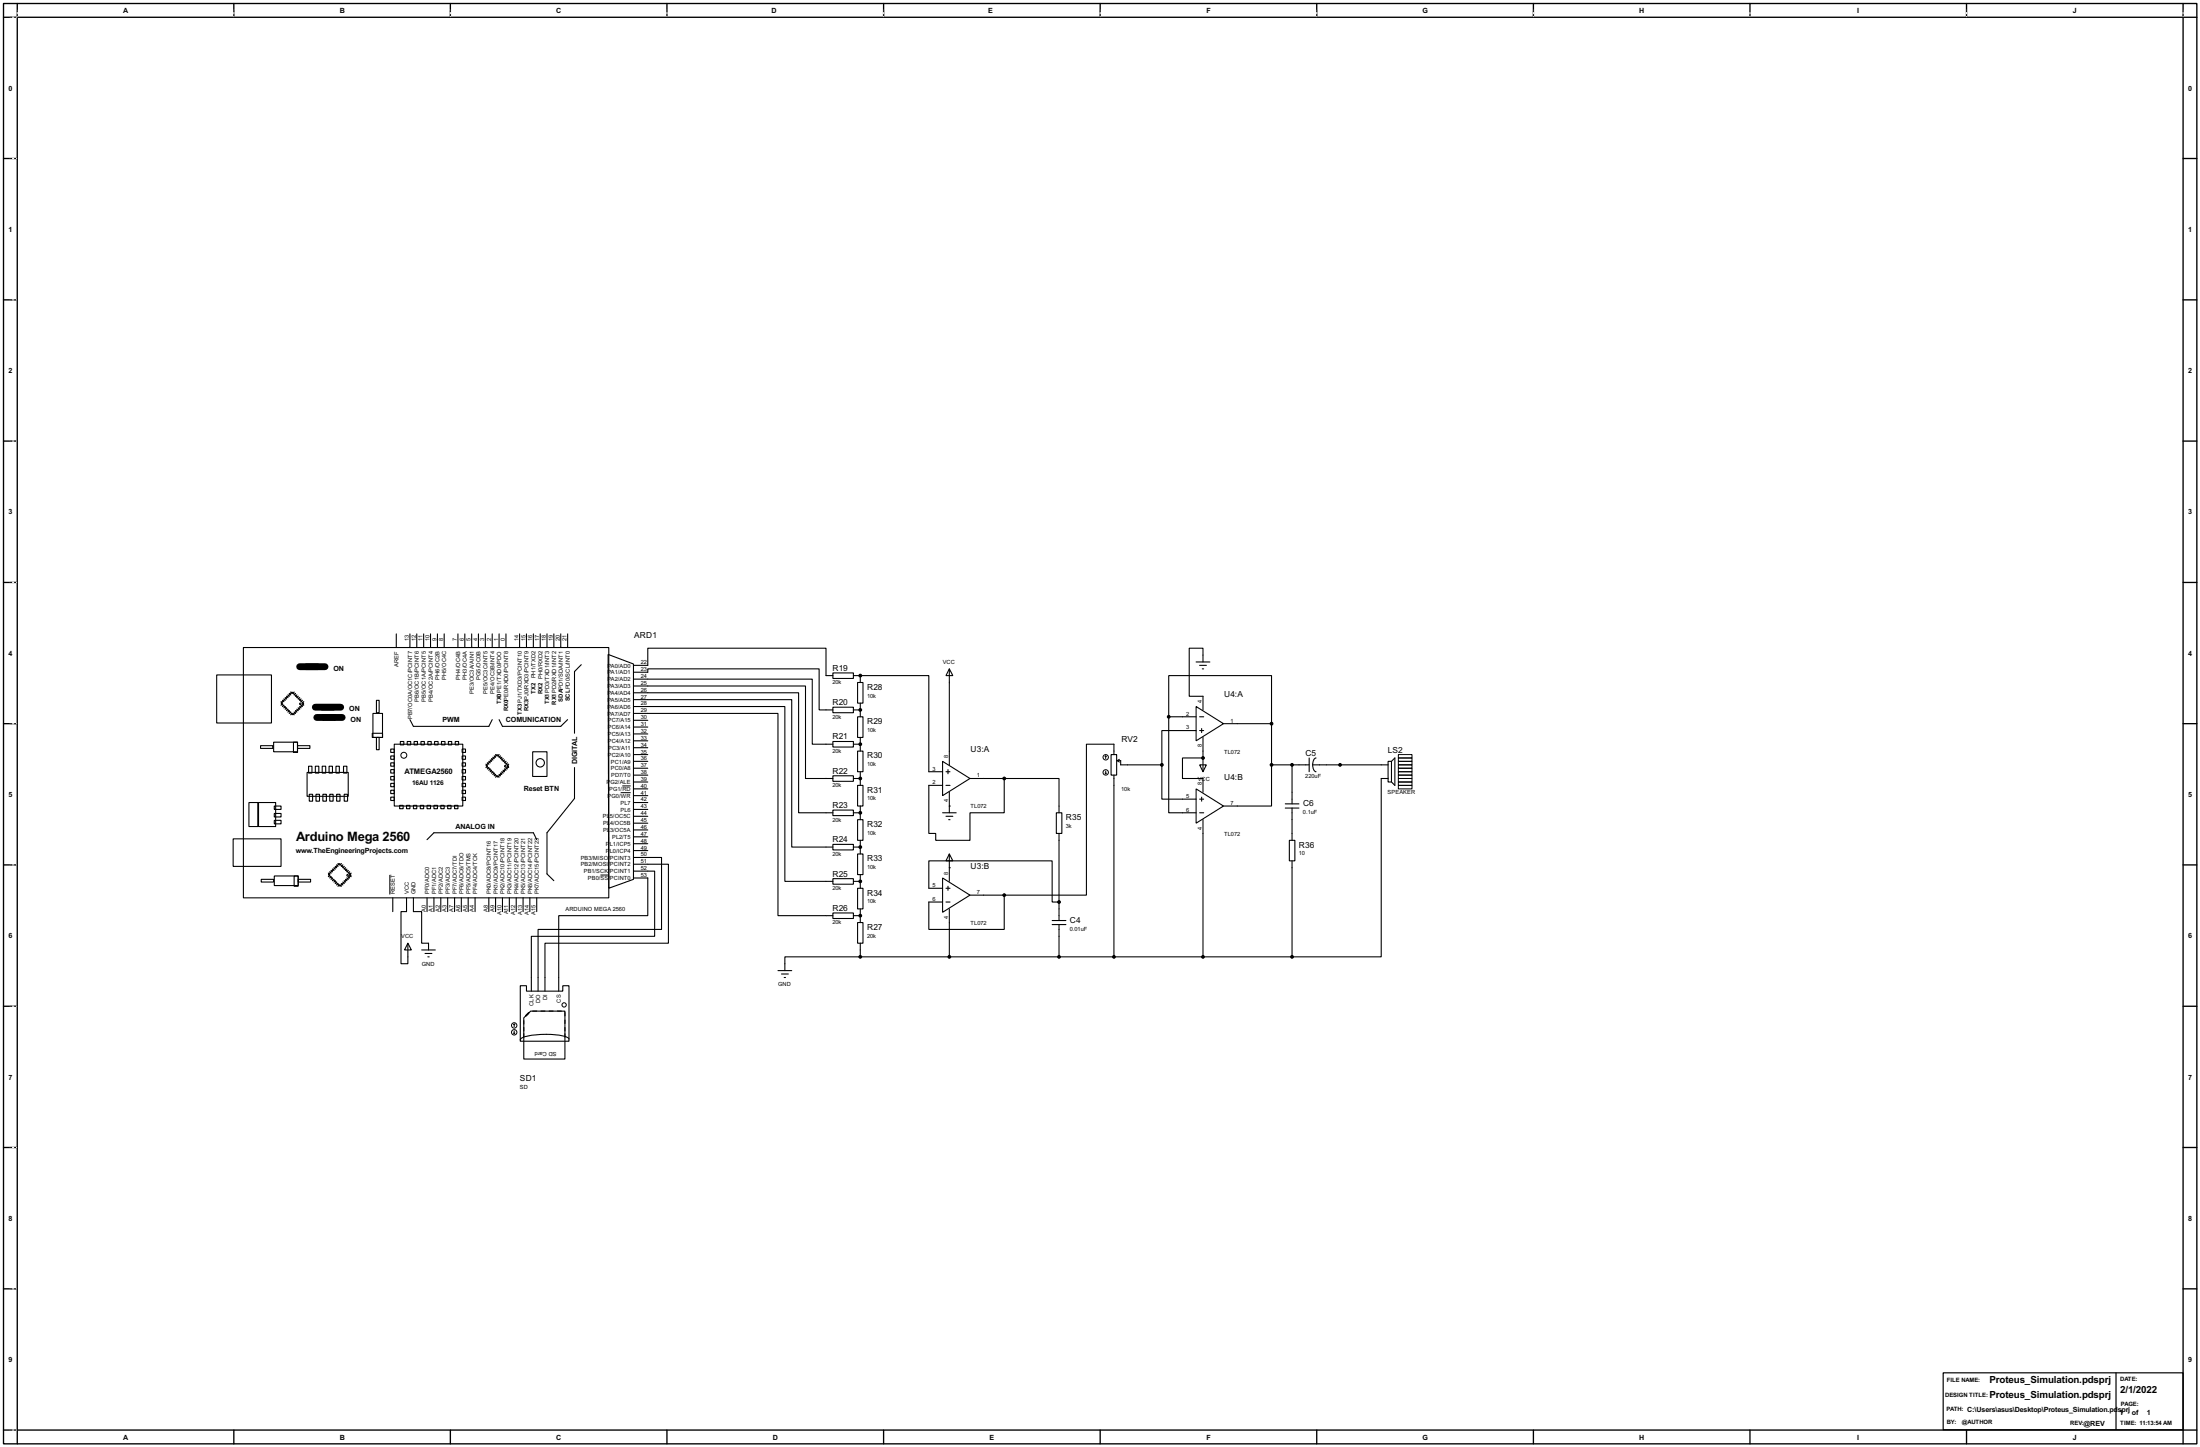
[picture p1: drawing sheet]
<svg xmlns="http://www.w3.org/2000/svg" width="815mm" height="536mm" viewBox="0 0 815 536" stroke-linecap="round" stroke-linejoin="round" font-family="sans-serif">
<g fill="none" stroke="#000" stroke-width=".5">
<path d="M1.3 1.3h812.8v533.4h-812.8zM6.4 6.4h802.6v523.2h-802.6zM6.4 1.3v5.1h-5.1M86.7 1.3v5.1M166.9 1.3v5.1M247.2 1.3v5.1M327.5 1.3v5.1M407.7 1.3v5.1M488 1.3v5.1M568.3 1.3v5.1M648.5 1.3v5.1M728.8 1.3v5.1"/>
<path d="M809 1.3v5.1h5.1M1.3 58.7h5.1M809 58.7h5.1M1.3 111.1h5.1M809 111.1h5.1M1.3 163.4h5.1M809 163.4h5.1M1.3 215.7h5.1M809 215.7h5.1M1.3 268h5.1M809 268h5.1M1.3 320.3h5.1"/>
<path d="M809 320.3h5.1M1.3 372.7h5.1M809 372.7h5.1M1.3 425h5.1M809 425h5.1M1.3 477.3h5.1M809 477.3h5.1M1.3 529.6h5.1v5.1M86.7 529.6v5.1M166.9 529.6v5.1M247.2 529.6v5.1M327.5 529.6v5.1"/>
<path d="M407.7 529.6v5.1M488 529.6v5.1M568.3 529.6v5.1M648.5 529.6v5.1M728.8 529.6v5.1M814.1 529.6h-5.1v5.1"/>
</g>
<g fill="none" stroke="#fff" stroke-width=".37">
<path d="M3.9 6.4h2.3M6.4 3.9v2.3M86.7 3.9v2.3M166.9 3.9v2.3M247.2 3.9v2.3M327.5 3.9v2.3M407.7 3.9v2.3M488 3.9v2.3M568.3 3.9v2.3M648.5 3.9v2.3M728.8 3.9v2.3M809 3.9v2.3"/>
<path d="M3.9 58.7h2.3M3.9 111.1h2.3M3.9 163.4h2.3M3.9 215.7h2.3M3.9 268h2.3M3.9 320.3h2.3M3.9 372.7h2.3M3.9 425h2.3M3.9 477.3h2.3M3.9 529.6h2.3"/>
</g>
<g fill="none" stroke="#000" stroke-width=".37" stroke-dasharray=".5 1">
<path d="M3.9 6.4h2.3M6.4 3.9v2.3M86.7 3.9v2.3M166.9 3.9v2.3M247.2 3.9v2.3M327.5 3.9v2.3M407.7 3.9v2.3M488 3.9v2.3M568.3 3.9v2.3M648.5 3.9v2.3M728.8 3.9v2.3M809 3.9v2.3"/>
<path d="M3.9 58.7h2.3M3.9 111.1h2.3M3.9 163.4h2.3M3.9 215.7h2.3M3.9 268h2.3M3.9 320.3h2.3M3.9 372.7h2.3M3.9 425h2.3M3.9 477.3h2.3M3.9 529.6h2.3"/>
</g>
<g fill="none" stroke="#000" stroke-width=".45">
<path d="M104.2 259.9l.5 .5M104.7 259.4l.5 .5M105.2 258.9l.5 .5M105.7 258.4l.5 .5M106.2 257.9l.5 .5M106.7 257.4l.5 .5M107.2 256.8l.6 .6M107.8 256.3l.5 .5M109 256.3l-.5 .5M109.5 256.8l-.5 .6M110 257.4l-.5 .5M110.5 257.9l-.5 .5"/>
<path d="M111.1 258.4l-.6 .5M111.6 258.9l-.5 .5M112.1 259.4l-.5 .5M112.6 259.9l-.5 .5M104.7 260.7l-.5 .5M105.2 261.2l-.5 .5M105.7 261.7l-.5 .5M106.2 262.2l-.5 .5M106.7 262.7l-.5 .5M107.2 263.2l-.5 .5M107.8 263.7l-.6 .5M108.3 264.2l-.5 .5"/>
<path d="M108.5 264.2l.5 .5M109 263.7l.5 .5M109.5 263.2l.5 .5M110 262.7l.5 .5M110.5 262.2l.6 .5M111.1 261.7l.5 .5M111.6 261.2l.5 .5M112.1 260.7l.5 .5M183.2 280l.5 .5M183.7 279.5l.5 .5M185 279.5l-.5 .5M185.5 280l-.5 .5"/>
<path d="M180.1 283l.5 .5M180.6 283.8l-.5 .5M180.6 282.5l.6 .5M181.2 284.3l-.6 .5M181.2 282l.5 .5M181.7 284.8l-.5 .5M181.7 281.5l.5 .5M182.2 285.3l-.5 .5M182.2 281l.5 .5M182.7 285.8l-.5 .5M182.7 280.5l.5 .5M183.2 286.3l-.5 .5"/>
<path d="M183.7 286.8l-.5 .5M184.2 287.3l-.5 .5M184.5 287.3l.5 .5M185 286.8l.5 .5M185.5 286.3l.5 .5M186 280.5l-.5 .5M186 285.8l.5 .5M186.5 281l-.5 .5M186.5 285.3l.5 .5M187 281.5l-.5 .5M187 284.8l.5 .5M187.5 282l-.5 .5"/>
<path d="M187.5 284.3l.5 .5M188 282.5l-.5 .5M188 283.8l.5 .5M188.5 283l-.5 .5M125.3 319.8l.5 .5M126.5 319.8l-.5 .5M121.7 323.4l.5 .5M122.2 324.2l-.5 .5M122.2 322.9l.5 .5M122.7 324.7l-.5 .5M122.7 322.4l.5 .5M123.2 325.2l-.5 .5"/>
<path d="M123.2 321.9l.6 .5M123.8 325.7l-.6 .5M123.8 321.4l.5 .5M124.3 326.2l-.5 .5M124.3 320.9l.5 .5M124.8 326.7l-.5 .5M124.8 320.3l.5 .6M125.3 327.2l-.5 .5M125.8 327.7l-.5 .5M126 327.7l.5 .5M126.5 327.2l.6 .5M127.1 320.3l-.6 .6"/>
<path d="M127.1 326.7l.5 .5M127.6 320.9l-.5 .5M127.6 326.2l.5 .5M128.1 321.4l-.5 .5M128.1 325.7l.5 .5M128.6 321.9l-.5 .5M128.6 325.2l.5 .5M129.1 322.4l-.5 .5M129.1 324.7l.5 .5M129.6 322.9l-.5 .5M129.6 324.2l.5 .5M130.1 323.4l-.5 .5"/>
<path d="M720.1 508.4h88.9v21.1h-88.9zM784.2 508.4v21.1"/>
</g>
<g fill="none" stroke="#000" stroke-width=".4">
<path d="M90.2 239.8h135.4v92.7h-135.4zM146.9 234.8v5M151.9 234.8v5M154.5 234.8v5M157 234.8v5M159.6 234.8v5M162.1 234.8v5M164.6 234.8v5M169.7 234.8v5M172.3 234.8v5M174.8 234.8v5M177.3 234.8v5"/>
<path d="M179.9 234.8v5M182.4 234.8v5M185 234.8v5M187.5 234.8v5M192.6 234.8v5M195.1 234.8v5M197.7 234.8v5M200.2 234.8v5M202.7 234.8v5M205.3 234.8v5M207.8 234.8v5M210.4 234.8v5"/>
<path d="M80.3 250h20.3v17.8h-20.3zM113.3 245.9h4.6v2.1h-4.6zM139.5 259.4h1v4.6h-1zM215.4 246.2l-2.5 2.5v22.9M225.4 242.4l9.4 3.5v79.8l-9.2 3.3zM235 246.4h5.1v-6.3h66v10.1h2.6M235 249h5.1v-1.3h63.5v15.2h5.1M235 251.5h66v24.1h7.7M235 254.1h63.5v34.2h10.2M235 256.6h61v44.4h12.7M235 259.1h58.4v54.6h15.3M308.7 249.2h7.6v2.1h-7.6z"/>
<path d="M316.3 250.2h2.5M317.8 252.8h2v7.6h-2zM318.8 250.2h25.4v35.6h5.1M318.8 250.2v2.6M351.8 247.7l1.3 2.5h-2.5zM351.8 247.7v35.6M443.3 245.2h5.1M444.6 246.4h2.5M445.6 247.7h.5M445.8 245.2v-5.1h-5.1v17.8h5.1v5M96.6 276.2h4.5v1h-4.5zM101.4 274.9h8.9v3.5h-8.9z"/>
<path d="M104.2 260.4l4.1-4.1 4.3 4.4-4.1 4zM108.8 274.9h1.5v3.8h-1.5zM110.3 276.2h4.6v1h-4.6zM119.2 260.9h4.6v2h-4.6zM119.7 264.7h4.6v2.1h-4.6zM138 271.6h3.8v1.5h-3.8zM138.2 264.2h3.6v8.9h-3.6zM139.5 273.1h1v4.6h-1zM144.8 277.4h1.3v1.3h-1.3zM144.8 280h1.3v1.2h-1.3zM146.1 275.6h25.4v22.9h-25.4zM148.4 274.6h1.3v1.3h-1.3z"/>
<path d="M150.9 274.6h1.3v1.3h-1.3zM151.9 266.5l1.3 2.5h28l1.2-2.5M153.5 274.6h1.2v1.3h-1.2zM156 274.6h1.3v1.3h-1.3zM158.6 274.6h1.2v1.3h-1.2zM161.1 274.6h1.3v1.3h-1.3zM163.6 274.6h1.3v1.3h-1.3zM166.2 274.6h1.2v1.3h-1.2zM168.7 274.6h1.3v1.3h-1.3zM171.3 277.4h1.2v1.3h-1.2zM171.3 280h1.2v1.2h-1.2zM185 266.5l1.2 2.5h21.6l2.6-2.5"/>
<path d="M197.4 278.4h5.3v9.2h-5.3zM235 261.7h55.9v64.7h17.8M235 264.2h53.3v74.9h20.4M235 269.3h5.1M235 271.8h5.1M235 274.4h5.1M235 276.9h5.1M235 279.5h5.1M235 266.8h5.1M308.7 261.9h7.6v2.1h-7.6zM308.7 274.6h7.6v2.1h-7.6zM316.3 262.9h2.5"/>
<path d="M316.3 275.6h2.5M317.8 265.5h2v7.6h-2zM317.8 278.2h2v7.6h-2zM318.8 260.4v5.1M318.8 273.1v5.1M411.8 279.5h2v7.6h-2zM412.8 279.5v-3.9h-10.2v55.9h-30.4M433.1 265.5v35.5h10.2M433.1 265.5v-15.3h38.1v17.8M433.1 265.5h10.2M443.3 261.7l10.1 6.3-10.1 6.4zM443.3 270.6h-12.7v12.7"/>
<path d="M444.6 265.5h1.5M444.6 270.6h1.5M445.3 269.8v1.5M445.8 273.1v12.7M453.4 268h17.8M471.2 268v15.3M92.3 297.2h3.3v8.9h-3.3zM95.8 297.2h6.4v8.9h-6.4zM101.7 298.5h2.5v1.3h-2.5zM113.8 286.1h15.3v8.8h-15.3zM114.4 283.8h1.2v2.5h-1.2zM114.6 294.2h1.3v2.5h-1.3z"/>
<path d="M116.9 283.8h1.3v2.5h-1.3zM117.1 294.2h1.3v2.5h-1.3zM119.4 283.8h1.3v2.5h-1.3zM119.7 294.2h1.3v2.5h-1.3zM122 283.8h1.2v2.5h-1.2zM122.2 294.2h1.3v2.5h-1.3zM124.5 283.8h1.3v2.5h-1.3zM124.8 294.2h1.2v2.5h-1.2zM127.3 283.8h1.3v2.5h-1.3zM127.6 294.2h1.2v2.5h-1.2zM144.8 282.5h1.3v1.3h-1.3zM144.8 285h1.3v1.3h-1.3z"/>
<path d="M144.8 287.6h1.3v1.3h-1.3zM144.8 290.1h1.3v1.3h-1.3zM144.8 292.7h1.3v1.2h-1.3zM144.8 295.2h1.3v1.3h-1.3zM148.1 298.3h1.3v1.2h-1.3zM150.7 298.3h1.2v1.2h-1.2zM153.2 298.3h1.3v1.2h-1.3zM155.8 298.3h1.2v1.2h-1.2zM158.3 298.3h1.3v1.2h-1.3zM160.8 298.3h1.3v1.2h-1.3zM163.4 298.3h1.2v1.2h-1.2zM165.9 298.3h1.3v1.2h-1.3z"/>
<path d="M168.5 298.3h1.2v1.2h-1.2zM171.3 282.5h1.2v1.3h-1.2zM171.3 285h1.2v1.3h-1.2zM171.3 287.6h1.2v1.3h-1.2zM171.3 290.1h1.2v1.3h-1.2zM171.3 292.7h1.2v1.2h-1.2zM171.3 295.2h1.2v1.3h-1.2zM180.1 283.5l4.1-4 4.3 4.3-4 4zM212.9 284.3v11.4l-10.2 12.7v15.3l2.6 2.5M235 282h5.1M235 284.5h5.1M235 287.1h5.1"/>
<path d="M235 289.6h5.1M235 292.2h5.1M235 294.7h5.1M235 297.2h5.1M235 299.8h5.1M308.7 287.3h7.6v2.1h-7.6zM316.3 288.3h2.5M317.8 290.9h2v7.6h-2zM318.8 285.8v5.1M318.8 298.5v5.1M349.3 282l10.2 6.3-10.2 6.4zM350.6 290.9h1.5"/>
<path d="M350.6 285.8h1.5M351.3 285v1.6M351.8 293.4v7.6M359.5 288.3h12.7M372.2 288.3h20.3v12.7M372.2 288.3v12.7h-12.7v10.2h-12.7v-2.5h-2.6v-17.8h5.1M412.8 287.1v67.3M414.1 281.7h1.2v1.6h15.3M414.1 281.7l.7 .5M414.8 281.2l-.7 .5M430.6 283.3v12.7h12.7M443.3 292.2l10.1 6.3-10.1 6.4z"/>
<path d="M444.6 283.3h2.5l-1.3 2.5zM444.6 296h1.5M445.3 295.2v1.5M445.8 280.7h-7.6v7.6h7.6v5.1M471.2 283.3v15.2h-17.8M471.2 283.3h14M476.3 297.7h5.1M476.3 299.3h5.1M478.8 283.3v14.4M478.8 299.3v11.9M485.2 280.7v5.1M486.5 283.3l.3 1.7 .9 .8"/>
<path d="M486.5 283.3h27.9M487.7 280.7l-.9 .8-.3 1.8M514.4 282h1.3v7.6h-1.3zM514.4 288.3h-2.5v66.1h-33.1M515.7 282l1.2-1.3v10.2l-1.2-1.3M86.4 310.7h17.8v10.2h-17.8zM101.7 303.8h2.5v1.3h-2.5zM101.7 301.3h2.5v1.3h-2.5zM125.8 319.8l4.3 4.4-4.1 4-4.3-4.3zM158.3 311l2.5-2.6h36.9l1.2 2.6M235 317.6h10.2v26.6h-45.8v22.9M235 302.3h5.1"/>
<path d="M235 304.9h5.1M235 307.4h5.1M235 309.9h5.1M235 312.5h5.1M235 315h5.1M308.7 300h7.6v2.1h-7.6zM308.7 312.7h7.6v2.1h-7.6zM316.3 301h2.5M316.3 313.7h2.5M317.8 303.6h2v7.6h-2zM317.8 316.3h2v7.6h-2zM318.8 311.2v5.1"/>
<path d="M349.3 301h5.1M350.6 302.3h2.5M351.6 303.6h.5M351.8 316.3l1.3 2.5h-2.5zM351.8 316.3v10.1M391.5 301h2v7.7h-2zM392.5 308.7v32.2M444.6 301h1.5M445.8 303.6v50.8M477.8 311.2h2.1v7.6h-2.1zM478.8 318.8v35.6M96.8 325.7h4.6v1h-4.6z"/>
<path d="M101.7 324.4h8.8v3.6h-8.8zM109 324.4h1.5v3.8h-1.5zM110.5 325.7h4.6v1h-4.6zM145.6 332.5v5.1M150.7 332.5v5.1h-2.1v19.3h2.6v-7.6M153.2 332.5v5.1h3.1v11.7h2.5v2.5M158.3 332.5v5.1M160.8 332.5v5.1M163.4 332.5v5.1M165.9 332.5v5.1M168.5 332.5v5.1M171 332.5v5.1"/>
<path d="M173.5 332.5v5.1M176.1 332.5v5.1M181.2 332.5v5.1M183.7 332.5v5.1M186.2 332.5v5.1M188.8 332.5v5.1M191.3 332.5v5.1M193.9 332.5v5.1M196.4 332.5v5.1M198.9 332.5v5.1M235 325.2h5.1v13.9h-33v28M235 320.1h12.7v29.2h-45.7v17.8"/>
<path d="M235 322.6h7.6v24.2h-45.7v20.3M308.7 325.4h7.6v2.1h-7.6zM308.7 338.1h7.6v2.1h-7.6zM316.3 326.4h2.5M316.3 339.1h2.5M317.8 329h2v7.6h-2zM318.8 323.9v5.1M318.8 336.6v5.1M349.3 325.2l10.2 6.3-10.2 6.4zM349.3 329h-5.1v-10.2h45.7v15.3h2.6M350.6 334.1h1.5M350.6 329h1.5"/>
<path d="M351.3 328.2v1.5M351.8 336.6v17.8M359.5 331.5h12.7M372.2 331.5v12.7h-28v-10.1h5.1M151.2 349.3l1.3 2.5h-2.6zM156.3 351.8h5M157.5 353.1h2.6M158.6 354.4h.5M288.3 359.5h5.1M317.8 341.7h2v7.6h-2zM318.8 354.4h-27.9v5.1M318.8 349.3v5.1"/>
<path d="M318.8 354.4h160M389.9 340.9h5.1M389.9 342.4h5.1M392.5 342.4v12M192.8 365.1h2.3v2h13.5v-2h2.3v20.5h-18.1zM194.1 377l2.6-2.5h12.7v17.7h-15.3zM194.1 378v1.3M196.1 375l-1 1M197.4 374.5h1.5M200.5 374.5h1.5M203.5 374.5h1.5M206.6 374.5h1.5"/>
<path d="M209.4 375v1.2M209.4 377.8v1.2M289.6 360.7h2.6M290.6 362h.5M194.1 380.5v1.3M194.1 382.8v1.3M209.4 380.5v1.3M209.4 382.8v1.3M210.9 384.9l-.2-.3a17.4 17.4 0 0 0-9.8-1.5 14.2 14.2 0 0 0-8 1.7l-.1 .3"/>
<circle cx="200.2" cy="282.5" r="1.55"/>
</g>
<g fill="#000">
<circle cx="318.8" cy="250.2" r=".2"/>
<circle cx="318.8" cy="262.9" r=".2"/>
<circle cx="318.8" cy="275.6" r=".2"/>
<circle cx="318.8" cy="288.3" r=".2"/>
<circle cx="351.8" cy="298.5" r=".2"/>
<circle cx="445.8" cy="280.7" r=".2"/>
<circle cx="318.8" cy="301" r=".2"/>
<circle cx="318.8" cy="313.7" r=".2"/>
<circle cx="318.8" cy="326.4" r=".2"/>
<circle cx="318.8" cy="339.1" r=".2"/>
<circle cx="351.8" cy="321.4" r=".2"/>
</g>
<path d="M111.1 246.9h9.4M116.9 261.9h9.4M117.4 265.7h9.4" fill="none" stroke="#000" stroke-width="2.6"/>
<g fill="none" stroke="#000" stroke-width=".37">
<path d="M409.8 280l-.3 .2M409.8 280l.2 .2M409.8 280v1M518.2 279.5h5.1v1.2h-5.1zM230 293.6h3.7M230.6 291.1h3.1M409.5 286.3l.3 .3M409.8 285.6v1M410 286.3l-.2 .3M518.2 280.7h5.1v1.3h-5.1zM518.2 282h5.1v1.3h-5.1zM518.2 283.3h5.1v1.2h-5.1z"/>
<path d="M518.2 285.8h5.1v1.3h-5.1zM518.2 287.1h5.1v1.2h-5.1zM518.2 288.3h5.1v1.3h-5.1zM518.2 289.6h5.1v1.3h-5.1zM518.2 290.9h5.1v1.3h-5.1zM518.2 284.5h5.1v1.3h-5.1zM144.4 324v7.2M222.5 324.1h2.9M190.6 379.3v1M190.6 379.3l-.3 .2M190.6 379.3l.2 .2M190.3 382.6l.3 .2"/>
<path d="M190.6 381.8v1M190.8 382.6l-.2 .2"/>
<circle cx="111.3" cy="260.7" r=".3"/>
<circle cx="149.6" cy="279.7" r="1.1"/>
<circle cx="187.2" cy="283.8" r=".3"/>
<circle cx="409.7" cy="286.1" r="1"/>
<circle cx="409.7" cy="280.5" r="1"/>
<circle cx="128.8" cy="324.2" r=".3"/>
<circle cx="190.5" cy="379.8" r="1"/>
<circle cx="209" cy="372.2" r=".8"/>
<circle cx="190.5" cy="382.3" r="1"/>
</g>
<path d="M195.9 375.2l-1 1" fill="none" stroke="#000" stroke-width=".65"/>
<g fill="#000" stroke="#000" stroke-width=".4">
<circle cx="318.8" cy="250.2" r=".5"/>
<circle cx="318.8" cy="275.6" r=".5"/>
<circle cx="318.8" cy="262.9" r=".5"/>
<circle cx="433.1" cy="265.5" r=".5"/>
<circle cx="471.2" cy="268" r=".5"/>
<circle cx="318.8" cy="288.3" r=".5"/>
<circle cx="372.1" cy="288.3" r=".5"/>
<circle cx="430.5" cy="283.3" r=".5"/>
<circle cx="445.8" cy="280.7" r=".5"/>
<circle cx="471.2" cy="283.3" r=".5"/>
<circle cx="478.8" cy="283.3" r=".5"/>
<circle cx="496.6" cy="283.3" r=".5"/>
<circle cx="318.8" cy="313.7" r=".5"/>
<circle cx="318.8" cy="301" r=".5"/>
<circle cx="318.8" cy="339.1" r=".5"/>
<circle cx="318.8" cy="326.4" r=".5"/>
<circle cx="372.1" cy="331.5" r=".5"/>
<circle cx="392.4" cy="334.1" r=".5"/>
<circle cx="318.8" cy="354.4" r=".5"/>
<circle cx="351.8" cy="354.4" r=".5"/>
<circle cx="392.4" cy="354.4" r=".5"/>
<circle cx="412.8" cy="354.4" r=".5"/>
<circle cx="445.8" cy="354.4" r=".5"/>
<circle cx="478.8" cy="354.4" r=".5"/>
</g>
<text font-size="5.4" x="109.8" y="311.4">Arduino Mega 2560</text>
<g font-size="4.1">
<text x="737.2" y="512">Proteus_Simulation.pdsprj</text>
<text x="737.2" y="517.9">Proteus_Simulation.pdsprj</text>
<text x="785.7" y="516.1">2/1/2022</text>
</g>
<g font-size="3.5">
<text x="235" y="236.5">ARD1</text>
<text x="308.5" y="248.4">R19</text>
<text x="321.4" y="255.5">R28</text>
<text x="308.5" y="261.1">R20</text>
<text x="453.7" y="258.3">U4:A</text>
<text x="321.4" y="268.2">R29</text>
<text x="308.5" y="273.8">R21</text>
<text x="415.6" y="274.8">RV2</text>
<text x="321.4" y="280.9">R30</text>
<text x="359.7" y="278.7">U3:A</text>
<text x="483.8" y="279.9">C5</text>
<text x="514.3" y="278.8">LS2</text>
<text x="308.5" y="286.5">R22</text>
<text x="321.4" y="293.6">R31</text>
<text x="453.7" y="288.8">U4:B</text>
<text x="308.5" y="299.2">R23</text>
<text x="482.9" y="298.7">C6</text>
<text x="395" y="303.7">R35</text>
<text x="308.5" y="311.9">R24</text>
<text x="321.4" y="306.3">R32</text>
<text x="481.4" y="313.9">R36</text>
<text x="321.4" y="319">R33</text>
<text x="359.7" y="321.8">U3:B</text>
<text x="308.5" y="324.6">R25</text>
<text x="321.4" y="331.7">R34</text>
<text x="308.5" y="337.3">R26</text>
<text x="396.5" y="341.8">C4</text>
<text x="321.4" y="344.4">R27</text>
<text x="192.7" y="400.4">SD1</text>
</g>
<text font-size="3.2" x="149.9" y="286.8">ATMEGA2560</text>
<g font-size="3">
<text x="45.6" y="4.9">A</text>
<text x="125.9" y="4.9">B</text>
<text x="206.1" y="4.9">C</text>
<text x="285.9" y="4.9">D</text>
<text x="366.2" y="4.9">E</text>
<text x="447.1" y="4.9">F</text>
<text x="527.1" y="4.9">G</text>
<text x="607.4" y="4.9">H</text>
<text x="688.2" y="4.9">I</text>
<text x="768.2" y="4.9">J</text>
<text x="3.2" y="33.6">0</text>
<text x="810.9" y="33.6">0</text>
<text x="3.2" y="85.9">1</text>
<text x="810.9" y="85.9">1</text>
<text x="3.2" y="138.2">2</text>
<text x="810.9" y="138.2">2</text>
<text x="3.2" y="190.5">3</text>
<text x="810.9" y="190.5">3</text>
<text x="3.2" y="242.9">4</text>
<text x="810.9" y="242.9">4</text>
<text x="123.5" y="248.5">ON</text>
<text x="129.4" y="263.4">ON</text>
<text x="129.9" y="267.2">ON</text>
<text x="164" y="267.5">PWM</text>
<text x="187.4" y="267.5">COMUNICATION</text>
<text x="213.9" y="283.1" transform="rotate(-90 213.9 283.1)">DIGITAL</text>
<text x="194.1" y="292.9">Reset BTN</text>
<text x="3.2" y="295.2">5</text>
<text x="810.9" y="295.2">5</text>
<text x="168.7" y="306.9">ANALOG IN</text>
<text x="109.7" y="315.8">www.TheEngineeringProjects.com</text>
<text x="3.2" y="347.5">6</text>
<text x="810.9" y="347.5">6</text>
<text x="3.2" y="399.8">7</text>
<text x="810.9" y="399.8">7</text>
<text x="3.2" y="452.2">8</text>
<text x="810.9" y="452.2">8</text>
<text x="3.2" y="504.5">9</text>
<text x="810.9" y="504.5">9</text>
<text x="729" y="522.9">C:\Users\asus\Desktop\Proteus_Simulation.pd</text>
<text x="772.1" y="528">@REV</text>
<text x="784.8" y="522.9">sprj</text>
<text x="785.5" y="523.9">1</text>
<text x="790.1" y="523.9">of</text>
<text x="795.6" y="523.9">1</text>
<text x="45.6" y="533.2">A</text>
<text x="125.9" y="533.2">B</text>
<text x="206.1" y="533.2">C</text>
<text x="286.4" y="533.2">D</text>
<text x="366.7" y="533.2">E</text>
<text x="447.1" y="533.2">F</text>
<text x="527.1" y="533.2">G</text>
<text x="607.4" y="533.2">H</text>
<text x="688.2" y="533.2">I</text>
<text x="768.2" y="533.2">J</text>
</g>
<text font-size="2.7" x="152.7" y="290.8">16AU 1126</text>
<g font-size="2.5">
<text x="198.5" y="257" transform="rotate(-90 198.5 257)">TX2</text>
<text x="201" y="257.1" transform="rotate(-90 201 257.1)">RX2 PH0/RXD2</text>
<text x="185.8" y="260.8" transform="rotate(-90 185.8 260.8)">TX0PE1/TXD0/PDO</text>
<text x="188.3" y="263.5" transform="rotate(-90 188.3 263.5)">RX0PE0/RXD0/PCINT8</text>
<text x="195.9" y="263.5" transform="rotate(-90 195.9 263.5)">RX3PJ0/RXD3/PCINT9</text>
<text x="203.5" y="260.8" transform="rotate(-90 203.5 260.8)">TX1PD3/TXD1/INT3</text>
<text x="206" y="260.9" transform="rotate(-90 206 260.9)">RX1PD2/RXD1/INT2</text>
<text x="208.6" y="259.8" transform="rotate(-90 208.6 259.8)">SDAPD1/SDA/INT1</text>
<text x="211.2" y="259.8" transform="rotate(-90 211.2 259.8)">SCLPD0/SCL/INT0</text>
<text x="193.4" y="264.6" transform="rotate(-90 193.4 264.6)">TX3PJ1/TXD3/PCINT10</text>
<text x="721.4" y="511.8">FILE NAME:</text>
<text x="785.7" y="511.3">DATE:</text>
<text x="720.8" y="517.4">DESIGN TITLE:</text>
<text x="785.9" y="520.7">PAGE:</text>
<text x="721.3" y="522.7">PATH:</text>
<text x="721.4" y="527.5">BY:</text>
<text x="727" y="527.5">@AUTHOR</text>
<text x="767.2" y="527.8">REV:</text>
<text x="785.7" y="527.8">TIME: 11:13:54 AM</text>
</g>
<g font-size="2.4">
<text x="151.5" y="237.2" transform="rotate(-90 151.5 237.2)">13</text>
<text x="154.1" y="237.3" transform="rotate(-90 154.1 237.3)">12</text>
<text x="156.6" y="237.3" transform="rotate(-90 156.6 237.3)">11</text>
<text x="159.2" y="237.2" transform="rotate(-90 159.2 237.2)">10</text>
<text x="161.7" y="237.3" transform="rotate(-90 161.7 237.3)">9</text>
<text x="164.2" y="237.2" transform="rotate(-90 164.2 237.2)">8</text>
<text x="169.3" y="237.3" transform="rotate(-90 169.3 237.3)">7</text>
<text x="171.9" y="237.2" transform="rotate(-90 171.9 237.2)">6</text>
<text x="174.4" y="237.3" transform="rotate(-90 174.4 237.3)">5</text>
<text x="176.9" y="237.2" transform="rotate(-90 176.9 237.2)">4</text>
<text x="179.5" y="237.3" transform="rotate(-90 179.5 237.3)">3</text>
<text x="182" y="237.3" transform="rotate(-90 182 237.3)">2</text>
<text x="184.6" y="237.2" transform="rotate(-90 184.6 237.2)">1</text>
<text x="187.1" y="237.3" transform="rotate(-90 187.1 237.3)">0</text>
<text x="192.2" y="237.3" transform="rotate(-90 192.2 237.3)">14</text>
<text x="194.7" y="237.3" transform="rotate(-90 194.7 237.3)">15</text>
<text x="197.3" y="237.2" transform="rotate(-90 197.3 237.2)">16</text>
<text x="199.8" y="237.3" transform="rotate(-90 199.8 237.3)">17</text>
<text x="202.3" y="237.2" transform="rotate(-90 202.3 237.2)">18</text>
<text x="204.9" y="237.3" transform="rotate(-90 204.9 237.3)">19</text>
<text x="207.4" y="237.3" transform="rotate(-90 207.4 237.3)">20</text>
<text x="210" y="237.2" transform="rotate(-90 210 237.2)">21</text>
<text x="349.3" y="246">VCC</text>
<text x="147.6" y="246.9" transform="rotate(-90 147.6 246.9)">AREF</text>
<text x="162.9" y="251.7" transform="rotate(-90 162.9 251.7)">PH6/OC2B</text>
<text x="165.4" y="251.8" transform="rotate(-90 165.4 251.8)">PH5/OC4C</text>
<text x="170.5" y="251.7" transform="rotate(-90 170.5 251.7)">PH4/OC4B</text>
<text x="173.1" y="251.7" transform="rotate(-90 173.1 251.7)">PH3/OC4A</text>
<text x="178.1" y="251.8" transform="rotate(-90 178.1 251.8)">PG5/OC0B</text>
<text x="198.5" y="251.3" transform="rotate(-90 198.5 251.3)">PH1/TXD2</text>
<text x="225.1" y="247.2">PA0/AD0</text>
<text x="225.1" y="249.8">PA1/AD1</text>
<text x="237.5" y="246">22</text>
<text x="237.5" y="248.6">23</text>
<text x="237.5" y="251.1">24</text>
<text x="175.6" y="257" transform="rotate(-90 175.6 257)">PE3/OC3A/AIN1</text>
<text x="180.6" y="257" transform="rotate(-90 180.6 257)">PE5/OC3C/INT5</text>
<text x="183.2" y="256.9" transform="rotate(-90 183.2 256.9)">PE4/OC3B/INT4</text>
<text x="225.1" y="252.3">PA2/AD2</text>
<text x="225.1" y="254.9">PA3/AD3</text>
<text x="225.1" y="257.4">PA4/AD4</text>
<text x="237.5" y="253.7">25</text>
<text x="237.5" y="256.2">26</text>
<text x="308.5" y="253.5">20k</text>
<text x="155.2" y="259.9" transform="rotate(-90 155.2 259.9)">PB6/OC1B/PCINT6</text>
<text x="157.8" y="259.9" transform="rotate(-90 157.8 259.9)">PB5/OC1A/PCINT5</text>
<text x="160.3" y="259.9" transform="rotate(-90 160.3 259.9)">PB4/OC2A/PCINT4</text>
<text x="225.1" y="259.9">PA5/AD5</text>
<text x="225.1" y="262.5">PA6/AD6</text>
<text x="237.5" y="258.7">27</text>
<text x="237.5" y="261.3">28</text>
<text x="237.5" y="263.8">29</text>
<text x="321.3" y="258.4">10k</text>
<text x="445.4" y="260.4" transform="rotate(-90 445.4 260.4)">4</text>
<text x="152.7" y="266.4" transform="rotate(-90 152.7 266.4)">PB7/OC0A/OC1C/PCINT7</text>
<text x="225.1" y="265">PA7/AD7</text>
<text x="225.2" y="267.6">PC7/A15</text>
<text x="237.5" y="268.9">31</text>
<text x="237.5" y="266.4">30</text>
<text x="308.5" y="266.2">20k</text>
<text x="439.6" y="265.1">2</text>
<text x="456" y="267.6">1</text>
<text x="225.2" y="270.1">PC6/A14</text>
<text x="225.2" y="272.6">PC5/A13</text>
<text x="225.2" y="275.2">PC4/A12</text>
<text x="237.5" y="271.4">32</text>
<text x="237.5" y="274">33</text>
<text x="321.3" y="271.1">10k</text>
<text x="439.6" y="270.2">3</text>
<text x="225.2" y="280.3">PC2/A10</text>
<text x="225.4" y="277.7">PC3/A11</text>
<text x="237.5" y="276.5">34</text>
<text x="237.5" y="279.1">35</text>
<text x="237.5" y="281.6">36</text>
<text x="308.5" y="278.9">20k</text>
<text x="351.4" y="280.7" transform="rotate(-90 351.4 280.7)">8</text>
<text x="445.4" y="276.7" transform="rotate(-90 445.4 276.7)">8</text>
<text x="453.6" y="279.1">TL072</text>
<text x="226.4" y="282.8">PC1/A9</text>
<text x="226.4" y="285.3">PC0/A8</text>
<text x="226.5" y="287.9">PD7/T0</text>
<text x="237.5" y="284.1">37</text>
<text x="237.5" y="286.7">38</text>
<text x="321.3" y="283.8">10k</text>
<text x="345.6" y="285.4">3</text>
<text x="362" y="287.9">1</text>
<text x="224.7" y="290.4">P</text>
<text x="225.7" y="293">PG1/RD</text>
<text x="226.2" y="290.4">G2/ALE</text>
<text x="237.5" y="289.2">39</text>
<text x="237.5" y="291.8">40</text>
<text x="308.5" y="291.6">20k</text>
<text x="345.6" y="290.5">2</text>
<text x="415.5" y="293.1">10k</text>
<text x="443.8" y="289.1">VCC</text>
<text x="445.4" y="290.9" transform="rotate(-90 445.4 290.9)">8</text>
<text x="483.7" y="288">220uF</text>
<text x="225.1" y="295.5">PG0/WR</text>
<text x="229.9" y="298">PL7</text>
<text x="237.5" y="294.3">41</text>
<text x="237.5" y="296.8">42</text>
<text x="237.5" y="299.4">43</text>
<text x="321.3" y="296.5">10k</text>
<text x="351.4" y="297.1" transform="rotate(-90 351.4 297.1)">4</text>
<text x="359.7" y="299.4">TL072</text>
<text x="439.6" y="295.6">5</text>
<text x="456" y="298.1">7</text>
<text x="514.2" y="294.2">SPEAKER</text>
<text x="223.4" y="303.1">PL</text>
<text x="223.5" y="305.7">PL</text>
<text x="226" y="303.1">5/OC5C</text>
<text x="226.1" y="305.7">4/OC5B</text>
<text x="229.9" y="300.6">PL6</text>
<text x="237.5" y="301.9">44</text>
<text x="237.5" y="304.5">45</text>
<text x="308.5" y="304.3">20k</text>
<text x="439.6" y="300.6">6</text>
<text x="482.9" y="301.6">0.1uF</text>
<text x="223.5" y="308.2">PL</text>
<text x="226.1" y="308.2">3/OC5A</text>
<text x="226.8" y="310.7">PL2/T5</text>
<text x="237.5" y="307">46</text>
<text x="237.5" y="309.5">47</text>
<text x="321.3" y="309.2">10k</text>
<text x="395" y="306.7">3k</text>
<text x="445.4" y="307.2" transform="rotate(-90 445.4 307.2)">4</text>
<text x="453.6" y="309.6">TL072</text>
<text x="224.5" y="313.3">P</text>
<text x="224.5" y="315.8">P</text>
<text x="226" y="313.3">L1/ICP5</text>
<text x="226" y="315.8">L0/ICP4</text>
<text x="237.5" y="312.1">48</text>
<text x="237.5" y="314.6">49</text>
<text x="237.5" y="317.2">50</text>
<text x="308.5" y="317">20k</text>
<text x="481.3" y="316.8">10</text>
<text x="215.2" y="318.4">PB3/MISO/</text>
<text x="215.2" y="320.9">PB2/MOSI/</text>
<text x="216.3" y="323.4">PB1/SCK/</text>
<text x="226" y="318.4">PCINT3</text>
<text x="226" y="320.9">PCINT2</text>
<text x="226" y="323.4">PCINT1</text>
<text x="237.5" y="319.7">51</text>
<text x="237.5" y="322.2">52</text>
<text x="321.3" y="321.9">10k</text>
<text x="351.4" y="323.9" transform="rotate(-90 351.4 323.9)">8</text>
<text x="217.9" y="326">PB0/SS/</text>
<text x="226" y="326">PCINT0</text>
<text x="237.5" y="324.8">53</text>
<text x="308.5" y="329.7">20k</text>
<text x="345.6" y="328.6">5</text>
<text x="146.4" y="331.2" transform="rotate(-90 146.4 331.2)">RESET</text>
<text x="151.5" y="331.2" transform="rotate(-90 151.5 331.2)">VCC</text>
<text x="154" y="331.2" transform="rotate(-90 154 331.2)">GND</text>
<text x="159.1" y="331.2" transform="rotate(-90 159.1 331.2)">PF0/ADC0</text>
<text x="161.6" y="331.2" transform="rotate(-90 161.6 331.2)">PF1/ADC1</text>
<text x="164.2" y="331.2" transform="rotate(-90 164.2 331.2)">PF2/ADC2</text>
<text x="166.7" y="331.2" transform="rotate(-90 166.7 331.2)">PF3/ADC3</text>
<text x="169.3" y="331.2" transform="rotate(-90 169.3 331.2)">PF7/ADC7/TDI</text>
<text x="171.8" y="331.2" transform="rotate(-90 171.8 331.2)">PF6/ADC6/TDO</text>
<text x="174.3" y="331.2" transform="rotate(-90 174.3 331.2)">PF5/ADC5/TMS</text>
<text x="176.9" y="331.2" transform="rotate(-90 176.9 331.2)">PF4/ADC4/TCK</text>
<text x="182" y="331.2" transform="rotate(-90 182 331.2)">PK0/ADC8/PCINT16</text>
<text x="184.5" y="331.2" transform="rotate(-90 184.5 331.2)">PK1/ADC9/PCINT17</text>
<text x="187" y="331.2" transform="rotate(-90 187 331.2)">PK2/ADC10/PCINT18</text>
<text x="189.6" y="331.2" transform="rotate(-90 189.6 331.2)">PK3/ADC11/PCINT19</text>
<text x="192.1" y="331.2" transform="rotate(-90 192.1 331.2)">PK4/ADC12/PCINT20</text>
<text x="194.7" y="331.2" transform="rotate(-90 194.7 331.2)">PK5/ADC13/PCINT21</text>
<text x="197.2" y="331.2" transform="rotate(-90 197.2 331.2)">PK6/ADC14/PCINT22</text>
<text x="199.7" y="331.2" transform="rotate(-90 199.7 331.2)">PK7/ADC15/PCINT23</text>
<text x="321.3" y="334.6">10k</text>
<text x="345.6" y="333.7">6</text>
<text x="362" y="331.1">7</text>
<text x="157.9" y="337.6" transform="rotate(-90 157.9 337.6)">A0</text>
<text x="160.4" y="337.6" transform="rotate(-90 160.4 337.6)">A1</text>
<text x="163" y="337.6" transform="rotate(-90 163 337.6)">A2</text>
<text x="165.5" y="337.6" transform="rotate(-90 165.5 337.6)">A3</text>
<text x="168.1" y="337.6" transform="rotate(-90 168.1 337.6)">A7</text>
<text x="170.6" y="337.6" transform="rotate(-90 170.6 337.6)">A6</text>
<text x="173.1" y="337.6" transform="rotate(-90 173.1 337.6)">A5</text>
<text x="175.7" y="337.6" transform="rotate(-90 175.7 337.6)">A4</text>
<text x="180.8" y="337.6" transform="rotate(-90 180.8 337.6)">A8</text>
<text x="183.3" y="337.6" transform="rotate(-90 183.3 337.6)">A9</text>
<text x="185.8" y="338.8" transform="rotate(-90 185.8 338.8)">A10</text>
<text x="188.4" y="338.6" transform="rotate(-90 188.4 338.6)">A11</text>
<text x="190.9" y="338.8" transform="rotate(-90 190.9 338.8)">A12</text>
<text x="193.4" y="338.8" transform="rotate(-90 193.4 338.8)">A13</text>
<text x="196" y="338.8" transform="rotate(-90 196 338.8)">A14</text>
<text x="198.5" y="338.8" transform="rotate(-90 198.5 338.8)">A15</text>
<text x="209.6" y="337.3">ARDUINO MEGA 2560</text>
<text x="351.4" y="340.3" transform="rotate(-90 351.4 340.3)">4</text>
<text x="148.6" y="347.6">VCC</text>
<text x="308.5" y="342.4">20k</text>
<text x="321.3" y="347.3">20k</text>
<text x="359.7" y="342.6">TL072</text>
<text x="396.5" y="344.8">0.01uF</text>
<text x="156.3" y="357.7">GND</text>
<text x="288.3" y="365.3">GND</text>
<text x="200.2" y="371.6" transform="rotate(-90 200.2 371.6)">DO</text>
<text x="202.8" y="370.5" transform="rotate(-90 202.8 370.5)">DI</text>
<text x="207.9" y="371.3" transform="rotate(-90 207.9 371.3)">CS</text>
<text x="197.7" y="372.5" transform="rotate(-90 197.7 372.5)">CLK</text>
<text x="206.3" y="389.6" transform="rotate(-180 206.3 389.6)">SD Card</text>
<text x="192.6" y="403.3">SD</text>
</g>
</svg>
